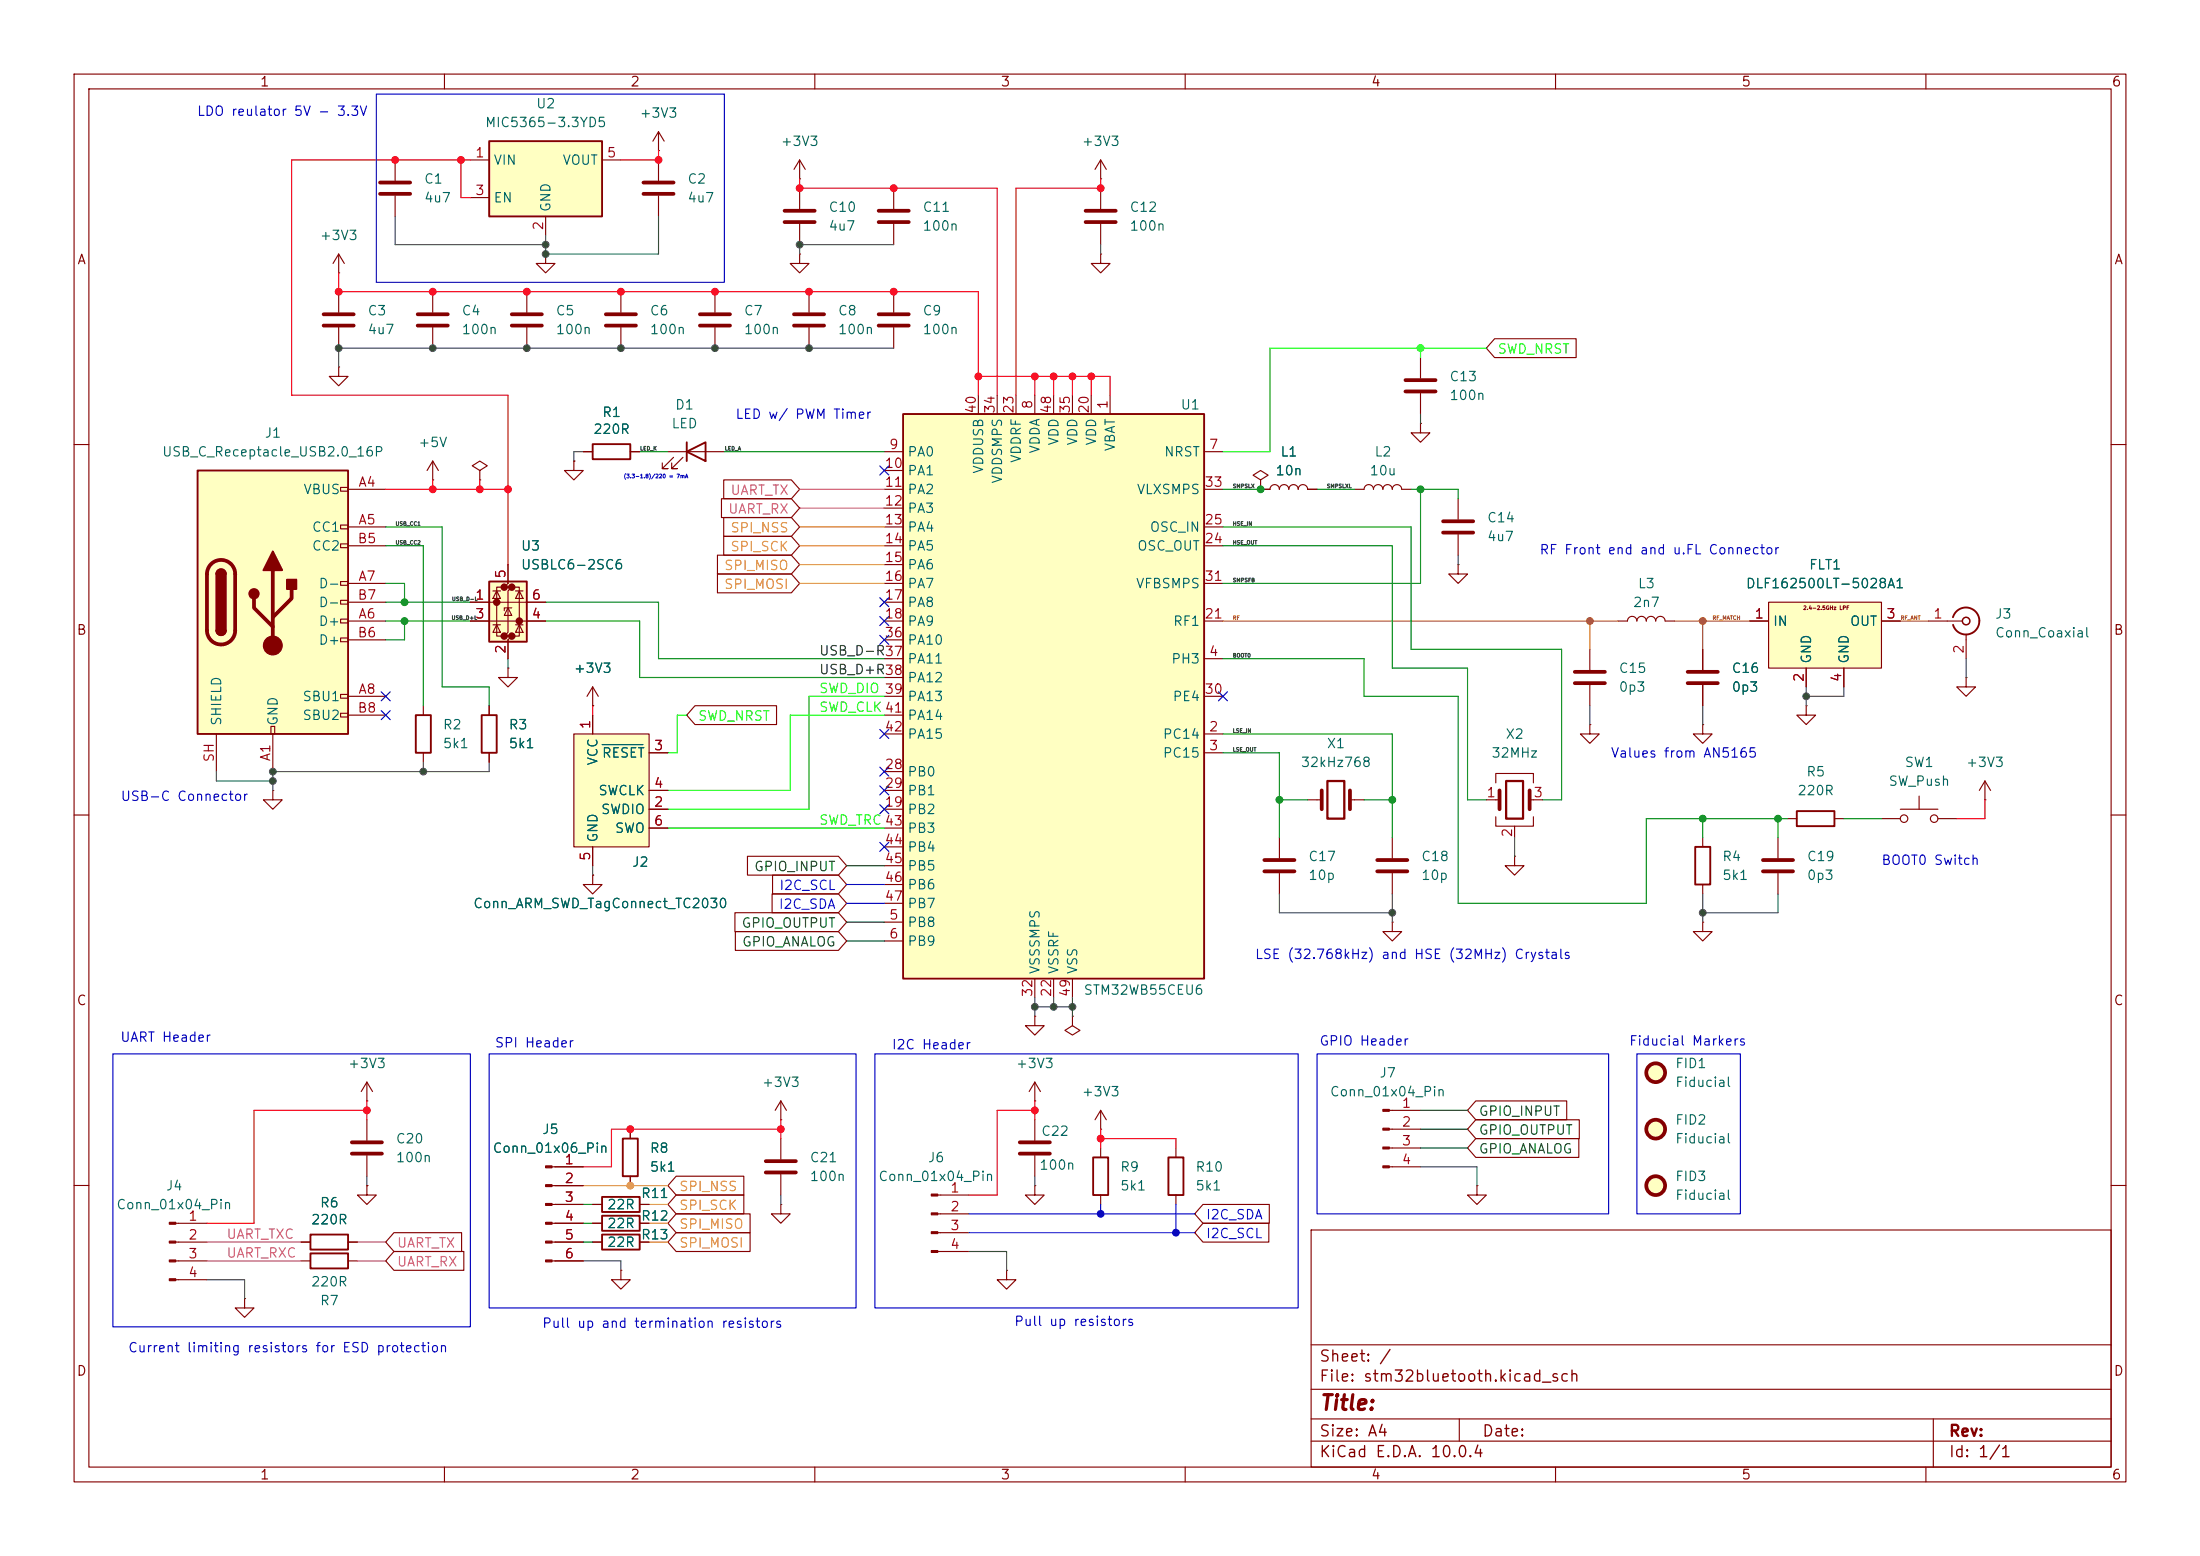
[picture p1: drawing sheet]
<svg xmlns="http://www.w3.org/2000/svg" width="297mm" height="210mm" viewBox="0 0 297 210" stroke-linecap="round" stroke-linejoin="round" font-family="sans-serif">
<g fill="none" stroke="#840000" stroke-width=".15">
<path d="M10 10h277v190h-277zM12 12h273v186h-273zM60 10v2M110 10v2M160 10v2M210 10v2M260 10v2M148.6 25.4v2.8M148.6 30.2v2.8M10 60h2M285 60h2M218.4 83.8h1.3a.64 .64 0 0 1 .6-.6 .64 .64 0 0 1 .7 .6 .64 .64 0 0 1 .6-.6 .64 .64 0 0 1 .6 .6 .64 .64 0 0 1 .7-.6 .64 .64 0 0 1 .6 .6 .64 .64 0 0 1 .7-.6 .64 .64 0 0 1 .6 .6h1.3"/>
<path d="M10 110h2M172.7 113v2.8M172.7 117.9v2.8M285 110h2M10 160h2M177 166h108v32h-108zM285 160h2M60 198v2M110 198v2M160 198v2M177 194.5h108M177 191.5h108"/>
<path d="M177 187.5h108M177 181.5h108M197 191.5v3M210 198v2M260 198v2M261 191.5v6.5"/>
</g>
<path d="M146.6 28.4h4M146.6 30h4M170.7 116.1h4.1M170.7 117.6h4.1" fill="none" stroke="#840000" stroke-width=".51"/>
<path d="M77.5 99.1h10.1v15.2h-10.1z" fill="#ffffc2"/>
<g fill="none" stroke="#840000" stroke-width=".15">
<path d="M58.4 64.8h.1M58.4 62.2l-.7 1.3M58.4 62.2l.8 1.3M58.4 62.2v2.6M64.8 63.5l1-.6-1-.7-1 .7 1 .6v1.3M64.8 64.8h.1M78.7 61h1.3M85.1 61h1.3M90.2 61h7.6M90.9 61.7l-1.5 1.5h.8h-.8v-.7M92.2 61.7l-1.5 1.5h.7h-.7v-.7M57.1 95.3v1.2"/>
<path d="M77.5 99.1h10.1v15.2h-10.1zM80 96.5v2.6M243.8 95.3v1.2h1.3l-1.3 1.3-1.2-1.3h1.2M243.8 95.3h.1M57.1 101.6v1.3M80 114.3v2.5M87.6 109.2h2.6M87.6 101.6h2.6M87.6 106.7h2.6M87.6 111.8h2.6M40.6 170.2h1.3M47 170.2h1.3"/>
</g>
<path d="M81.3 100.5h5.5" fill="none" stroke="#006464" stroke-width=".15"/>
<path d="M80 59.9h5.1v2.1h-5.1zM92.7 59.7v2.5M92.7 61l2.5-1.3v2.5zM56.1 96.5h2.1v5.1h-2.1zM41.9 169.2h5.1v2h-5.1z" fill="none" stroke="#840000" stroke-width=".25"/>
<path d="M238.8 81.3h15.2v8.9h-15.2z" fill="#ffffc2"/>
<g fill="none" stroke="#840000" stroke-width=".15">
<path d="M45.7 36.8h.1M45.7 34.3v2.5M45.7 39.4v2.8M45.7 34.3l-.7 1.3M45.7 34.3l.8 1.3M53.3 21.6v2.8M53.3 26.4v2.8M45.7 49.5v1.3h1.3l-1.3 1.3-1.3-1.3h1.3M45.7 49.5h.1M45.7 44.2v2.8M66 95.3v1.2M236.2 83.8h2.6"/>
<path d="M238.8 81.3h15.2v8.9h-15.2zM243.8 90.2v2.5M248.9 90.2v2.5M254 83.8h2.5M66 101.6v1.3M240 113v2.8M240 117.9v2.8M23.7 167.6h4.2M23.7 165.1h4.2M23.7 170.2h4.2M23.7 172.7h4.2M33 175.3v1.2h1.3l-1.3 1.3-1.3-1.3h1.3"/>
<path d="M33 175.3h.1M80 167.6h1.3M86.4 167.6h1.2"/>
</g>
<path d="M65 96.5h2.1v5.1h-2.1zM81.3 166.6h5.1v2.1h-5.1z" fill="none" stroke="#840000" stroke-width=".25"/>
<g fill="none" stroke="#840000" stroke-width=".51">
<path d="M51.3 24.6h4.1M51.3 26.2h4.1M43.7 42.4h4.1M43.7 43.9h4.1M238 116.1h4.1M238 117.6h4.1"/>
<circle cx="223.5" cy="152.4" r="1.27"/>
</g>
<circle cx="223.5" cy="152.4" r="1.27" fill="#ffffc2" stroke="#ffffc2" stroke-width=".14"/>
<g fill="#840000" stroke="#840000" stroke-width=".15">
<path d="M22.9 165h.8v.2h-.8z"/>
<path d="M22.9 167.5h.8v.3h-.8z"/>
<path d="M22.9 170.1h.8v.2h-.8z"/>
<path d="M22.9 172.6h.8v.2h-.8z"/>
</g>
<path d="M66 19.1h15.3v10.1h-15.3z" fill="#ffffc2"/>
<path d="M66 19.1h15.3v10.1h-15.3zM263.7 83.3a1.82 1.82 0 0 1 2-1.3 1.82 1.82 0 0 1 1.5 1.8M267.2 83.8a1.81 1.81 0 0 1-1.5 1.8 1.81 1.81 0 0 1-2-1.3M242.6 109.5h5v2h-5zM41.9 166.6h5.1v2.1h-5.1z" fill="none" stroke="#840000" stroke-width=".25"/>
<g fill="none" stroke="#840000" stroke-width=".15">
<path d="M88.9 17.8v2.5M88.9 17.8l-.8 1.3M88.9 17.8l.8 1.3M63.5 21.6h2.5M63.5 26.7h2.5M73.7 29.2v2.6M81.3 21.6h2.5M88.9 20.3h.1M88.9 21.6v2.8M88.9 26.4v2.8M96.5 39.4v2.8M107.9 34.3v1.3h1.3l-1.3 1.2-1.2-1.2h1.2"/>
<path d="M107.9 34.3h.1M96.5 44.2v2.8M77.5 62.2v1.3h1.2l-1.2 1.3-1.3-1.3h1.3M77.5 62.2h.1M196.8 76.2v1.3h1.3l-1.3 1.2-1.2-1.2h1.2M196.8 76.2h.1M214.6 97.8v1.3h1.3l-1.3 1.2-1.2-1.2h1.2M214.6 97.8h.1M214.6 87.6v2.8M214.6 92.5v2.8M229.9 97.8v1.3h1.2l-1.2 1.2-1.3-1.2h1.3M229.9 97.8h.1"/>
<path d="M229.9 87.6v2.8M229.9 92.5v2.8M260.3 83.8h4.6M265.4 91.4v1.3h1.3l-1.3 1.3-1.2-1.3h1.2M265.4 91.4h.1M265.4 85.6v3.3M80 118.1v1.3h1.3l-1.3 1.3-1.3-1.3h1.3M80 118.1h.1M200.7 108h1.7M201.9 105.7v-1.3h5.1v1.3M201.9 110.2v1.3h5.1v-1.3M204.5 111.5v1.5"/>
<path d="M206.5 108h1.8M241.3 110.5h1.3M247.6 110.5h1.3M254 110.5h2.5M256.5 109.2h5.1M259.1 107.4v1.8M261.6 110.5h2.6M268 108h.1M268 105.4l-.8 1.3M268 105.4l.7 1.3M268 105.4v2.6M139.7 137.2v1.2h1.3l-1.3 1.3-1.3-1.3h1.3"/>
<path d="M139.7 137.2h.1M144.8 137.2v1.2l1 .7-1 .6-1-.6 1-.7M144.8 137.2h.1M229.9 124.5v1.2h1.2l-1.2 1.3-1.3-1.3h1.3M229.9 124.5h.1M49.5 148.6h.1M49.5 146.1l-.7 1.2M49.5 146.1l.8 1.2M49.5 146.1v2.5M139.7 151.1v2.8M139.7 156v2.8M148.6 152.4h.1"/>
<path d="M148.6 149.9l-.8 1.2M148.6 149.9l.8 1.2M148.6 149.9v2.5M40.6 167.6h1.3M47 167.6h1.3M139.7 160v1.3h1.3l-1.3 1.3-1.3-1.3h1.3M139.7 160h.1"/>
<circle cx="257" cy="110.5" r=".51"/>
<circle cx="261.1" cy="110.5" r=".51"/>
</g>
<circle cx="223.5" cy="144.8" r="1.27" fill="#ffffc2" stroke="#ffffc2" stroke-width=".14"/>
<g fill="none" stroke="#840000" stroke-width=".51">
<path d="M86.9 24.6h4M86.9 26.2h4M94.5 42.4h4.1M94.5 43.9h4.1M212.6 90.7h4.1M212.6 92.2h4.1M227.8 90.7h4.1M227.8 92.2h4.1M202.4 106.7v2.5M206.5 106.7v2.5M137.7 154.2h4M137.7 155.7h4"/>
<circle cx="223.5" cy="144.8" r="1.27"/>
</g>
<circle cx="265.4" cy="83.8" r=".51" fill="none" stroke="#840000" stroke-width=".2"/>
<path d="M203.3 105.4h2.3v5.1h-2.3z" fill="none" stroke="#840000" stroke-width=".3"/>
<path d="M66 78.5h5.1v8.1h-5.1z" fill="#ffffc2"/>
<g fill="#840000" stroke="#840000" stroke-width=".51">
<circle cx="67.1" cy="81.3" r=".25"/>
<circle cx="68.1" cy="79.2" r=".25"/>
<circle cx="68.1" cy="85.9" r=".25"/>
<circle cx="69.1" cy="79.2" r=".25"/>
<circle cx="69.1" cy="85.9" r=".25"/>
<circle cx="70.1" cy="83.8" r=".25"/>
</g>
<g fill="none" stroke="#840000" stroke-width=".15">
<path d="M107.9 24.1h.1M107.9 21.6l-.7 1.3M107.9 21.6l.8 1.3M107.9 21.6v2.5M107.9 25.4v2.8M107.9 30.2v2.8M148.6 24.1h.1M148.6 34.3v1.3h1.3l-1.3 1.2-1.3-1.2h1.3M148.6 34.3h.1M148.6 21.6l-.8 1.3M148.6 21.6l.8 1.3M148.6 21.6v2.5"/>
<path d="M66.5 79.8h1.1M67.1 79.8l.5 1h-1.1zM68.1 79.2h-1v6.7h1M68.6 76.2v2.5l-.5 .5h1l-.5 .6v5.5l-.5 .6h1l-.5 .5v2.5M69.1 79.2h1v6.7h-1M69.6 79.8h1M70.1 79.8l.5 1h-1zM63.5 81.3h10.2M63.5 83.8h10.2M66.5 84.3h1.1M67.1 84.3l.5 1h-1.1zM68.6 82l.5 1.1h-1z"/>
<path d="M68.6 90.2v1.2h1.2l-1.2 1.3-1.3-1.3h1.3M68.6 90.2h.1M69.1 82h-1v.4M69.6 84.3h1M70.1 84.3l.5 1h-1zM80 95.3h.1M80 92.7l-.8 1.3M80 92.7l.8 1.3M80 92.7v2.6M36.8 106.7v1.3h1.3l-1.3 1.2-1.2-1.2h1.2M36.8 106.7h.1M139.7 148.6h.1"/>
<path d="M139.7 146.1l-.8 1.2M139.7 146.1l.8 1.2M139.7 146.1v2.5M148.6 154.9v1.3M158.7 154.9v1.3M49.5 160v1.3h1.3l-1.3 1.3-1.2-1.3h1.2M49.5 160h.1M80 165.1h1.3M86.4 165.1h1.2M126.6 161.3h4.2M126.6 163.8h4.2M126.6 166.4h4.2"/>
<path d="M126.6 168.9h4.2M135.9 171.5v1.2h1.3l-1.3 1.3-1.3-1.3h1.3M135.9 171.5h.1M148.6 161.3v1.3M158.7 161.3v1.3"/>
</g>
<path d="M66 78.5h5.1v8.1h-5.1zM147.6 156.2h2v5.1h-2zM157.7 156.2h2.1v5.1h-2.1zM81.3 164.1h5.1v2h-5.1z" fill="none" stroke="#840000" stroke-width=".25"/>
<path d="M105.9 28.4h4.1M105.9 30h4.1" fill="none" stroke="#840000" stroke-width=".51"/>
<g fill="#840000" stroke="#840000" stroke-width=".15">
<path d="M125.7 161.2h.9v.2h-.9z"/>
<path d="M125.7 163.7h.9v.3h-.9z"/>
<path d="M125.7 166.2h.9v.3h-.9z"/>
<path d="M125.7 168.8h.9v.2h-.9z"/>
</g>
<path d="M26.7 63.5h20.3v35.6h-20.3z" fill="#ffffc2"/>
<g fill="none" stroke="#840000" stroke-width=".15">
<path d="M58.4 39.4v2.8M71.1 39.4v2.8M73.7 34.3v1.3h1.2l-1.2 1.2-1.3-1.2h1.3M73.7 34.3h.1M83.8 39.4v2.8M109.2 39.4v2.8M120.6 25.4v2.8M120.6 30.2v2.8M120.6 39.4v2.8M58.4 44.2v2.8M71.1 44.2v2.8M83.8 44.2v2.8"/>
<path d="M109.2 44.2v2.8M120.6 44.2v2.8M46 65.8h1v.5h-1zM46 70.9h1v.5h-1zM46 73.4h1v.5h-1zM46 78.5h1v.5h-1zM47 66h5.1M47 71.1h5.1M47 78.7h5.1M47 73.7h5.1M29.2 99.1v5M36.6 98h.5v1.1h-.5z"/>
<path d="M36.8 99.1v5M46 81h1v.5h-1zM46 83.6h1v.5h-1zM46 86.1h1v.5h-1zM46 93.7h1v.5h-1zM46 96.3h1v.5h-1zM47 83.8h5.1M47 94h5.1M47 86.4h5.1M47 81.3h5.1M47 96.5h5.1M188 113v2.8"/>
<path d="M188 117.9v2.8M204.5 115.6v1.2h1.2l-1.2 1.3-1.3-1.3h1.3M204.5 115.6h.1M229.9 113v1.3M229.9 119.4v1.3M188 124.5v1.2h1.2l-1.2 1.3-1.3-1.3h1.3M188 124.5h.1M49.5 151.1v2.8M49.5 156v2.8M74.5 157.5h4.2M85.1 152.4v1.3M85.1 158.8v1.2"/>
<path d="M105.4 151.1h.1M105.4 148.6l-.8 1.3M105.4 148.6l.8 1.3M105.4 148.6v2.5M105.4 153.7v2.8M105.4 158.5v2.8M187.6 157.5h4.2M187.6 149.9h4.2M187.6 152.4h4.2M187.6 154.9h4.2M74.5 160h4.2M74.5 162.6h4.2"/>
<path d="M74.5 165.1h4.2M74.5 167.6h4.2M74.5 170.2h4.2M80 162.6h1.3M83.8 171.5v1.2h1.3l-1.3 1.3-1.3-1.3h1.3M83.8 171.5h.1M86.4 162.6h1.2M105.4 162.6v1.2h1.3l-1.3 1.3-1.3-1.3h1.3M105.4 162.6h.1M199.4 160v1.3h1.3l-1.3 1.3-1.3-1.3h1.3M199.4 160h.1"/>
</g>
<path d="M26.7 63.5h20.3v35.6h-20.3zM29.2 77.5a.64 .64 0 0 1 .6-.7 .64 .64 0 0 1 .7 .7M29.2 85.1a.64 .64 0 0 0 .6 .6 .64 .64 0 0 0 .7-.6M228.9 114.3h2v5.1h-2zM84.1 153.7h2v5.1h-2zM81.3 161.5h5.1v2.1h-5.1z" fill="none" stroke="#840000" stroke-width=".25"/>
<g fill="none" stroke="#840000" stroke-width=".51">
<path d="M118.6 30h4.1M118.6 28.4h4.1M56.4 42.4h4.1M56.4 43.9h4.1M69.1 42.4h4.1M69.1 43.9h4.1M81.8 42.4h4.1M81.8 43.9h4.1M107.2 42.4h4.1M107.2 43.9h4.1M118.6 42.4h4.1M118.6 43.9h4.1"/>
<path d="M28.5 76.1a1.9 1.9 0 0 1 2.1-.4 1.9 1.9 0 0 1 1.1 1.8v7.6a1.91 1.91 0 0 1-1.9 1.9 1.91 1.91 0 0 1-1.9-1.9v-7.6a1.9 1.9 0 0 1 .6-1.4zM36.8 77v10.1M39.4 79.5v1.3l-2.6 2.5M34.3 80.8v1.2l2.5 2.6M185.9 116.1h4.1M185.9 117.6h4.1M47.5 154.2h4.1M47.5 155.7h4.1M103.4 156.7h4M103.4 158.2h4"/>
<circle cx="223.5" cy="160" r="1.27"/>
</g>
<g fill="#840000" stroke="#840000" stroke-width=".25">
<path d="M29.2 77.5h1.3v7.6h-1.3z"/>
<path d="M29.4 77a.64 .64 0 0 1 .7-.1 .64 .64 0 0 1 .4 .6h-1.3z"/>
<path d="M29.2 85.1h1.3a.64 .64 0 0 1-.7 .6 .64 .64 0 0 1-.6-.6z"/>
<path d="M36.8 74.4l1.3 2.6h-2.5z"/>
<path d="M38.7 78.2h1.3v1.3h-1.3z"/>
<circle cx="34.3" cy="80.1" r=".63"/>
</g>
<g fill="#840000" stroke="#840000" stroke-width=".15">
<path d="M73.7 157.4h.8v.2h-.8z"/>
<path d="M73.7 159.9h.8v.2h-.8z"/>
<path d="M73.7 162.4h.8v.3h-.8z"/>
<path d="M73.7 165h.8v.2h-.8z"/>
<path d="M73.7 167.5h.8v.3h-.8z"/>
<path d="M73.7 170.1h.8v.2h-.8z"/>
<path d="M186.7 149.7h.9v.3h-.9z"/>
<path d="M186.7 152.3h.9v.2h-.9z"/>
<path d="M186.7 154.8h.9v.3h-.9z"/>
<path d="M186.7 157.4h.9v.2h-.9z"/>
<circle cx="36.8" cy="87.1" r="1.27"/>
</g>
<circle cx="223.5" cy="160" r="1.27" fill="#ffffc2" stroke="#ffffc2" stroke-width=".14"/>
<path d="M121.9 55.9h40.7v76.2h-40.7z" fill="#ffffc2"/>
<path d="M121.9 55.9h40.7v76.2h-40.7z" fill="none" stroke="#840000" stroke-width=".25"/>
<g fill="none" stroke="#840000" stroke-width=".15">
<path d="M132.1 53.3v2.6M134.6 53.3v2.6M137.2 53.3v2.6M139.7 53.3v2.6M142.2 53.3v2.6M144.8 53.3v2.6M147.3 53.3v2.6M149.9 53.3v2.6M191.8 57.2v1.2h1.2l-1.2 1.3-1.3-1.3h1.3M191.8 57.2h.1M191.8 48.3v2.8M191.8 53.1v2.8"/>
<path d="M201.8 45.7h11v2.6h-11l-1.1-1.3zM68.6 76.2v2.5M77.5 62.2h.1M78.7 61h1.3M85.1 61h1.3M96.9 74.9h9.9l1.1 1.3-1.1 1.3h-9.9zM96.9 77.5h9.9l1.1 1.2-1.1 1.3h-9.9zM97.4 67.3h9.4l1.1 1.3-1.1 1.3h-9.4zM97.7 64.8h9.1l1.1 1.2-1.1 1.3h-9.1zM97.7 69.8h9.1l1.1 1.3-1.1 1.3h-9.1zM97.7 72.4h9.1l1.1 1.3-1.1 1.2h-9.1zM119.4 61h2.5"/>
<path d="M119.4 63.5h2.5M119.4 66h2.5M119.4 68.6h2.5M119.4 71.1h2.5M119.4 73.7h2.5M119.4 76.2h2.5M119.4 78.7h2.5M162.6 61h2.5M162.6 66h2.5M162.6 71.1h2.5M162.6 73.7h2.5M162.6 78.7h2.5"/>
<path d="M170.2 66h1.2a.64 .64 0 0 1 .7-.6 .64 .64 0 0 1 .6 .6 .64 .64 0 0 1 .7-.6 .64 .64 0 0 1 .6 .6 .64 .64 0 0 1 .6-.6 .64 .64 0 0 1 .7 .6 .64 .64 0 0 1 .6-.6 .64 .64 0 0 1 .6 .6h1.3M170.2 64.8l1-.7-1-.6-1 .6 1 .7v1.2M170.2 66h.1M182.9 66h1.2a.64 .64 0 0 1 .7-.6 .64 .64 0 0 1 .6 .6 .64 .64 0 0 1 .7-.6 .64 .64 0 0 1 .6 .6 .64 .64 0 0 1 .6-.6 .64 .64 0 0 1 .7 .6 .64 .64 0 0 1 .6-.6 .64 .64 0 0 1 .6 .6h1.3M196.8 67.3v2.8M196.8 72.1v2.8M63.5 81.3h2.5M63.5 83.8h2.5M66 95.3v1.2M68.6 86.4v2.5M71.1 81.3h2.6M71.1 83.8h2.6"/>
<path d="M80 95.3h.1M80 96.5v2.6M93.8 95.2h11v2.6h-11l-1.1-1.3zM119.4 99.1h2.5M119.4 88.9h2.5M119.4 81.3h2.5M119.4 83.8h2.5M119.4 94h2.5M119.4 86.4h2.5M119.4 91.4h2.5M119.4 96.5h2.5M162.6 99.1h2.5"/>
<path d="M162.6 88.9h2.5M162.6 83.8h2.5M162.6 94h2.5M229.9 87.6v2.8M229.9 92.5v2.8M236.2 83.8h2.6M243.8 90.2v2.5M248.9 90.2v2.5M254 83.8h2.5M66 101.6v1.3M80 118.1h.1M80 114.3v2.5"/>
<path d="M87.6 101.6h2.6M87.6 109.2h2.6M87.6 106.7h2.6M87.6 111.8h2.6M100.9 115.6h12.3l1.1 1.2-1.1 1.3h-12.3zM104.3 118.1h8.9l1.1 1.3-1.1 1.3h-8.9zM119.4 109.2h2.5M119.4 104.1h2.5M119.4 106.7h2.5M119.4 111.8h2.5M119.4 114.3h2.5M119.4 116.8h2.5"/>
<path d="M119.4 119.4h2.5M162.6 101.6h2.5M176.5 108h1.9M182.2 108h1.9M99.2 123.2h14l1.1 1.3-1.1 1.2h-14zM99.3 125.7h13.9l1.1 1.3-1.1 1.3h-13.9zM104.2 120.6h9l1.1 1.3-1.1 1.3h-9zM119.4 124.5h2.5M119.4 127h2.5M119.4 121.9h2.5M139.7 132.1v2.5M142.2 132.1v2.5"/>
<path d="M144.8 132.1v2.5M74.9 157.5h3.8M85.1 152.4v1.3M85.1 158.8v1.2M91.3 158.7h9.1v2.6h-9.1l-1.1-1.3zM199.2 148.6h12.3v2.5h-12.3l-1.1-1.2zM199.2 151.1h14v2.6h-14l-1.1-1.3zM199.2 153.7h13.9v2.5h-13.9l-1.1-1.3zM40.6 167.6h1.3M47 167.6h1.3M49.5 160h.1M53.2 166.4h9.1v2.5h-9.1l-1.1-1.3z"/>
<path d="M53.2 168.9h9.4v2.6h-9.4l-1.1-1.3zM74.9 167.6h3.8M74.9 165.1h3.8M74.9 162.6h3.8M74.9 160h3.8M74.9 170.2h3.8M80 167.6h1.3M80 165.1h1.3M80 162.6h1.3M86.4 167.6h1.2M86.4 165.1h1.2M86.4 162.6h1.2"/>
<path d="M91.3 161.3h9.1v2.5h-9.1l-1.1-1.2zM91.3 166.4h10v2.5h-10l-1.1-1.3zM91.3 163.8h10v2.6h-10l-1.1-1.3zM162.4 165.1h8.9v2.5h-8.9l-1.1-1.2zM162.4 162.6h9v2.5h-9l-1.1-1.3z"/>
</g>
<path d="M189.7 51.3h4.1M189.7 52.8h4.1M194.8 70.4h4.1M194.8 71.9h4.1M178.4 106.7v2.5M182.2 106.7v2.5" fill="none" stroke="#840000" stroke-width=".51"/>
<path d="M179.2 105.4h2.3v5.1h-2.3z" fill="none" stroke="#840000" stroke-width=".3"/>
<g fill="none" stroke="#009600" stroke-width=".15">
<path d="M52.1 71.1h7.6v21.6h6.3v2.6M52.1 78.7h2.5v2.6M52.1 73.7h5v21.6M86.4 61h3.8M97.8 61h21.6M165.1 71.1h25.4v16.5h20.3v20.4h-2.5M165.1 73.7h22.9v16.5h10.1v17.8h2.6M165.1 66h5.1M177.8 66h5.1M190.5 66h6.3v1.3M191.8 66v12.7h-26.7M52.1 81.3h11.4"/>
<path d="M52.1 83.8h11.4M54.6 83.8v2.6h-2.5M73.7 81.3h15.2v7.6h30.5M73.7 83.8h12.7v7.6h33M165.1 88.9h19v5.1h12.7v27.9h25.4v-11.4h19.1M165.1 99.1h22.9v13.9M165.1 101.6h7.6v11.4M172.7 108h3.8M184.1 108h3.9M229.9 110.5v2.5M240 110.5v2.5M248.9 110.5h5.1"/>
<path d="M78.7 162.6h1.3M78.7 165.1h1.3M78.7 167.6h1.3"/>
</g>
<g fill="none" stroke="#484848" stroke-width=".15">
<path d="M53.3 29.2v3.8h20.4M88.9 29.2v5.1h-15.2v-2.5M120.6 33h-12.7v1.3M148.6 33v1.3M120.6 47h-74.9v2.5M191.8 55.9v1.3M78.7 61h-1.2v1.2M196.8 74.9v1.3M68.6 88.9v1.3M214.6 95.3v2.5M229.9 95.3v2.5M243.8 92.7v2.6"/>
<path d="M248.9 92.7v1.3h-5.1M265.4 88.9v2.5M29.2 104.1v1.3h7.6M57.1 102.9v1.2M66 102.9v1.2h-29.2v2.6M80 116.8v1.3M204.5 113v2.6M139.7 135.9h5.1M139.7 134.6v2.6M142.2 134.6v1.3M144.8 134.6v2.6M172.7 120.7v2.5h15.3"/>
<path d="M188 120.7v3.8M229.9 120.7v3.8M240 120.7v2.5h-10.1M49.5 158.8v1.2M139.7 158.8v1.2M191.8 157.5h7.6v2.5M27.9 172.7h5.1v2.6M78.7 170.2h5.1v1.3M105.4 161.3v1.3M130.8 168.9h5.1v2.6"/>
</g>
<g fill="none" stroke="#f00" stroke-width=".15">
<path d="M45.7 36.8v2.6h86.4v13.9M62.2 21.6v5.1h1.3M63.5 21.6h-24.1v31.7h29.2v22.9M88.9 20.3v1.3h-5.1M107.9 24.1v1.3h26.7v27.9M148.6 24.1v1.3h-11.4v27.9M132.1 50.8h17.8v2.5M139.7 50.8v2.5M142.2 50.8v2.5M144.8 50.8v2.5M147.3 50.8v2.5M52.1 66h16.5"/>
<path d="M58.4 64.8v1.2M64.8 64.8v1.2M80 95.3v1.2M268 108v2.5h-3.8M49.5 149.9h-15.2v15.2h-6.4M49.5 148.6v2.5M105.4 152.4h-22.9v5.1h-3.8M105.4 151.1v2.6M139.7 149.9h-5.1v11.4h-3.8M139.7 148.6v2.5M148.6 152.4v2.5M148.6 153.7h10.1v1.2"/>
</g>
<path d="M107.9 68.6h11.5M107.9 66h11.5M27.9 167.6h12.7M27.9 170.2h12.7M48.3 167.6h3.8M48.3 170.2h3.8" fill="none" stroke="#c200c2" stroke-width=".15"/>
<path d="M107.9 71.1h11.5M107.9 76.2h11.5M107.9 78.7h11.5M107.9 73.7h11.5M78.7 160h11.5M87.6 162.6h2.6M87.6 165.1h2.6M87.6 167.6h2.6" fill="none" stroke="#f90" stroke-width=".15"/>
<path d="M191.8 47v1.3M200.7 47h-29.3v14h-6.3M92.7 96.5h-1.3v5.1h-1.2M119.4 94h-10.2v15.2h-19M119.4 96.5h-12.7v10.2h-16.5M90.2 111.8h29.2" fill="none" stroke="#0f0" stroke-width=".15"/>
<path d="M114.3 119.4h5.1M114.3 121.9h5.1M130.8 163.8h30.5M130.8 166.4h30.5M148.6 162.6v1.2M158.7 162.6v3.8" fill="none" stroke="#00f" stroke-width=".15"/>
<path d="M114.3 116.8h5.1M114.3 124.5h5.1M114.3 127h5.1M191.8 154.9h6.3M191.8 149.9h6.3M191.8 152.4h6.3" fill="none" stroke="#004800" stroke-width=".15"/>
<path d="M165.1 83.8h53.3M214.6 83.8v3.8M226.1 83.8h10.1M229.9 83.8v3.8M256.5 83.8h3.8" fill="none" stroke="#848400" stroke-width=".15"/>
<g fill="none" stroke="#000084" stroke-width=".15">
<path d="M118.8 62.9l1.2 1.2M120 62.9l-1.2 1.2M51.5 93.4l1.2 1.2M51.5 95.9l1.2 1.2M52.7 93.4l-1.2 1.2M52.7 95.9l-1.2 1.2M118.8 80.7l1.2 1.2M118.8 83.2l1.2 1.2M118.8 85.8l1.2 1.2M118.8 98.5l1.2 1.2M120 80.7l-1.2 1.2M120 83.2l-1.2 1.2"/>
<path d="M120 85.8l-1.2 1.2M120 98.5l-1.2 1.2M164.5 93.4l1.2 1.2M165.7 93.4l-1.2 1.2M118.8 108.6l1.2 1.2M118.8 103.5l1.2 1.2M118.8 106.1l1.2 1.2M118.8 113.7l1.2 1.2M120 108.6l-1.2 1.2M120 103.5l-1.2 1.2M120 106.1l-1.2 1.2M120 113.7l-1.2 1.2"/>
</g>
<path d="M50.8 12.7h47v25.4h-47zM15.2 142.2h48.3v36.9h-48.3zM66 142.2h49.6v34.3h-49.6zM118.1 142.2h57.2v34.3h-57.2zM177.8 142.2h39.4v21.6h-39.4zM221 142.2h13.9v21.6h-13.9z" fill="none" stroke="#0000c2" stroke-width=".15"/>
<path d="M81.3 100.5h5.5" fill="none" stroke="#006464" stroke-width=".15"/>
<g fill="#f00" stroke="#f00" stroke-width=".14">
<circle cx="53.3" cy="21.6" r=".46"/>
<circle cx="64.8" cy="66" r=".46"/>
<circle cx="68.6" cy="66" r=".46"/>
<circle cx="58.4" cy="39.4" r=".46"/>
<circle cx="45.7" cy="39.4" r=".46"/>
<circle cx="109.2" cy="39.4" r=".46"/>
<circle cx="148.6" cy="25.4" r=".46"/>
<circle cx="107.9" cy="25.4" r=".46"/>
<circle cx="120.6" cy="25.4" r=".46"/>
<circle cx="139.7" cy="50.8" r=".46"/>
<circle cx="120.6" cy="39.4" r=".46"/>
<circle cx="147.3" cy="50.8" r=".46"/>
<circle cx="58.4" cy="66" r=".46"/>
<circle cx="71.1" cy="39.4" r=".46"/>
<circle cx="83.8" cy="39.4" r=".46"/>
<circle cx="62.2" cy="21.6" r=".46"/>
<circle cx="96.5" cy="39.4" r=".46"/>
<circle cx="88.9" cy="21.6" r=".46"/>
<circle cx="49.5" cy="149.9" r=".46"/>
<circle cx="85.1" cy="152.4" r=".46"/>
<circle cx="105.4" cy="152.4" r=".46"/>
<circle cx="144.8" cy="50.8" r=".46"/>
<circle cx="142.2" cy="50.8" r=".46"/>
<circle cx="132.1" cy="50.8" r=".46"/>
<circle cx="139.7" cy="149.9" r=".46"/>
<circle cx="148.6" cy="153.7" r=".46"/>
</g>
<g fill="#484848" stroke="#484848" stroke-width=".14">
<circle cx="58.4" cy="47" r=".46"/>
<circle cx="73.7" cy="34.3" r=".46"/>
<circle cx="45.7" cy="47" r=".46"/>
<circle cx="107.9" cy="33" r=".46"/>
<circle cx="96.5" cy="47" r=".46"/>
<circle cx="109.2" cy="47" r=".46"/>
<circle cx="83.8" cy="47" r=".46"/>
<circle cx="71.1" cy="47" r=".46"/>
<circle cx="73.7" cy="33" r=".46"/>
<circle cx="36.8" cy="104.1" r=".46"/>
<circle cx="36.8" cy="105.4" r=".46"/>
<circle cx="57.1" cy="104.1" r=".46"/>
<circle cx="229.9" cy="123.2" r=".46"/>
<circle cx="188" cy="123.2" r=".46"/>
<circle cx="243.8" cy="94" r=".46"/>
<circle cx="144.8" cy="135.9" r=".46"/>
<circle cx="142.2" cy="135.9" r=".46"/>
<circle cx="139.7" cy="135.9" r=".46"/>
</g>
<g fill="#009600" stroke="#009600" stroke-width=".14">
<circle cx="54.6" cy="81.3" r=".46"/>
<circle cx="54.6" cy="83.8" r=".46"/>
<circle cx="229.9" cy="110.5" r=".46"/>
<circle cx="240" cy="110.5" r=".46"/>
<circle cx="170.2" cy="66" r=".46"/>
<circle cx="191.8" cy="66" r=".46"/>
<circle cx="172.7" cy="108" r=".46"/>
<circle cx="188" cy="108" r=".46"/>
</g>
<circle cx="85.1" cy="160" r=".46" fill="#f90" stroke="#f90" stroke-width=".14"/>
<circle cx="191.8" cy="47" r=".46" fill="#0f0" stroke="#0f0" stroke-width=".14"/>
<g fill="#848400" stroke="#848400" stroke-width=".14">
<circle cx="229.9" cy="83.8" r=".46"/>
<circle cx="214.6" cy="83.8" r=".46"/>
</g>
<g fill="#00f" stroke="#00f" stroke-width=".14">
<circle cx="148.6" cy="163.8" r=".46"/>
<circle cx="158.7" cy="166.4" r=".46"/>
</g>
<text font-size="2" fill="#840000" x="178" y="190.8">Title:</text>
<g font-size="1.5" fill="#840000">
<text x="178" y="184.2">Sheet: /</text>
<text x="178" y="186.9">File: stm32bluetooth.kicad_sch</text>
<text x="178" y="197.1">KiCad E.D.A. 10.0.4</text>
<text x="178" y="194.3">Size: A4</text>
<text x="200" y="194.3">Date:</text>
<text x="263" y="194.3">Rev:</text>
<text x="263" y="197.1">Id: 1/1</text>
</g>
<g font-size="1.3" fill="#840000">
<text x="35" y="12">1</text>
<text x="85" y="12">2</text>
<text x="135" y="12">3</text>
<text x="185" y="12">4</text>
<text x="235" y="12">5</text>
<text x="285" y="12">6</text>
<text x="10.3" y="36">A</text>
<text x="285.3" y="36">A</text>
<text x="10.3" y="86">B</text>
<text x="285.3" y="86">B</text>
<text x="10.3" y="136">C</text>
<text x="285.3" y="136">C</text>
<text x="10.3" y="186">D</text>
<text x="285.3" y="186">D</text>
<text x="35" y="200">1</text>
<text x="85" y="200">2</text>
<text x="135" y="200">3</text>
<text x="185" y="200">4</text>
<text x="235" y="200">5</text>
<text x="285" y="200">6</text>
</g>
<g font-size="1.3" fill="#0000c2">
<text x="26.5" y="16">LDO reulator 5V - 3.3V</text>
<text x="99.2" y="56.9">LED w/ PWM Timer</text>
<text x="207.7" y="75.1">RF Front end and u.FL Connector</text>
<text x="217.4" y="102.6">Values from AN5165</text>
<text x="16.2" y="108.4">USB-C Connector</text>
<text x="253.9" y="117.1">BOOT0 Switch</text>
<text x="169.3" y="129.8">LSE (32.768kHz) and HSE (32MHz) Crystals</text>
<text x="16.1" y="140.9">UART Header</text>
<text x="66.7" y="141.7">SPI Header</text>
<text x="120.3" y="141.9">I2C Header</text>
<text x="178" y="141.4">GPIO Header</text>
<text x="219.8" y="141.4">Fiducial Markers</text>
<text x="73.1" y="179.5">Pull up and termination resistors</text>
<text x="136.8" y="179.3">Pull up resistors</text>
<text x="17.2" y="182.8">Current limiting resistors for ESD protection</text>
</g>
<g font-size="1.3" fill="#006464">
<text x="65.4" y="17.5">MIC5365-3.3YD5</text>
<text x="72.3" y="14.9">U2</text>
<text x="86.3" y="16.2">+3V3</text>
<text x="66.5" y="22.6">VIN</text>
<text x="75.9" y="22.6">VOUT</text>
<text x="105.3" y="20">+3V3</text>
<text x="145.9" y="20">+3V3</text>
<text x="57.2" y="25.1">C1</text>
<text x="57.2" y="27.6">4u7</text>
<text x="66.5" y="27.6">EN</text>
<text x="74.6" y="28.7" transform="rotate(-90 74.6 28.7)">GND</text>
<text x="92.7" y="25.1">C2</text>
<text x="92.7" y="27.6">4u7</text>
<text x="111.8" y="28.9">C10</text>
<text x="124.5" y="28.9">C11</text>
<text x="152.4" y="28.9">C12</text>
<text x="43.1" y="32.7">+3V3</text>
<text x="111.8" y="31.5">4u7</text>
<text x="124.5" y="31.5">100n</text>
<text x="152.4" y="31.5">100n</text>
<text x="49.5" y="42.9">C3</text>
<text x="49.5" y="45.4">4u7</text>
<text x="62.2" y="42.9">C4</text>
<text x="62.2" y="45.4">100n</text>
<text x="74.9" y="42.9">C5</text>
<text x="74.9" y="45.4">100n</text>
<text x="87.6" y="42.9">C6</text>
<text x="87.6" y="45.4">100n</text>
<text x="100.3" y="42.9">C7</text>
<text x="100.3" y="45.4">100n</text>
<text x="113" y="42.9">C8</text>
<text x="113" y="45.4">100n</text>
<text x="124.5" y="42.9">C9</text>
<text x="124.5" y="45.4">100n</text>
<text x="195.6" y="51.8">C13</text>
<text x="35.6" y="59.4">J1</text>
<text x="80" y="58.9">220R</text>
<text x="81.2" y="56.6">R1</text>
<text x="90.6" y="58.1">LED</text>
<text x="91.1" y="55.6">D1</text>
<text x="159.3" y="55.6">U1</text>
<text x="195.6" y="54.3">100n</text>
<text x="21.8" y="61.9">USB_C_Receptacle_USB2.0_16P</text>
<text x="56.4" y="60.7">+5V</text>
<text x="122.4" y="61.9">PA0</text>
<text x="122.4" y="64.5">PA1</text>
<text x="133.1" y="64" transform="rotate(-90 133.1 64)">VDDUSB</text>
<text x="135.6" y="65.4" transform="rotate(-90 135.6 65.4)">VDDSMPS</text>
<text x="138.1" y="62.6" transform="rotate(-90 138.1 62.6)">VDDRF</text>
<text x="140.7" y="61.3" transform="rotate(-90 140.7 61.3)">VDDA</text>
<text x="143.2" y="60.2" transform="rotate(-90 143.2 60.2)">VDD</text>
<text x="145.8" y="60.2" transform="rotate(-90 145.8 60.2)">VDD</text>
<text x="148.3" y="60.2" transform="rotate(-90 148.3 60.2)">VDD</text>
<text x="150.8" y="61" transform="rotate(-90 150.8 61)">VBAT</text>
<text x="157.1" y="61.9">NRST</text>
<text x="172.1" y="64.5">10n</text>
<text x="172.8" y="61.9">L1</text>
<text x="184.8" y="64.5">10u</text>
<text x="185.5" y="61.9">L2</text>
<text x="40.9" y="67">VBUS</text>
<text x="122.4" y="67">PA2</text>
<text x="122.4" y="69.6">PA3</text>
<text x="153.4" y="67">VLXSMPS</text>
<text x="200.7" y="70.8">C14</text>
<text x="42" y="72.1">CC1</text>
<text x="42" y="74.6">CC2</text>
<text x="70.2" y="77.2">USBLC6-2SC6</text>
<text x="70.2" y="74.6">U3</text>
<text x="122.4" y="72.1">PA4</text>
<text x="122.4" y="74.6">PA5</text>
<text x="122.4" y="77.2">PA6</text>
<text x="153.4" y="74.6">OSC_OUT</text>
<text x="155.1" y="72.1">OSC_IN</text>
<text x="200.7" y="73.4">4u7</text>
<text x="244.1" y="77.2">FLT1</text>
<text x="42.9" y="79.7">D-</text>
<text x="42.9" y="82.3">D-</text>
<text x="122.4" y="79.7">PA7</text>
<text x="122.4" y="82.3">PA8</text>
<text x="153.3" y="79.7">VFBSMPS</text>
<text x="220.4" y="82.3">2n7</text>
<text x="221" y="79.7">L3</text>
<text x="235.6" y="79.7">DLF162500LT-5028A1</text>
<text x="269.2" y="83.8">J3</text>
<text x="42.9" y="84.8">D+</text>
<text x="42.9" y="87.3">D+</text>
<text x="122.4" y="84.8">PA9</text>
<text x="122.4" y="87.3">PA10</text>
<text x="122.4" y="89.9">PA11</text>
<text x="158" y="89.9">PH3</text>
<text x="158.3" y="84.8">RF1</text>
<text x="239.3" y="84.8">IN</text>
<text x="244.8" y="89.7" transform="rotate(-90 244.8 89.7)">GND</text>
<text x="249.7" y="84.8">OUT</text>
<text x="249.9" y="89.7" transform="rotate(-90 249.9 89.7)">GND</text>
<text x="269.2" y="86.4">Conn_Coaxial</text>
<text x="40.8" y="95">SBU1</text>
<text x="77.4" y="91.1">+3V3</text>
<text x="122.4" y="92.4">PA12</text>
<text x="122.4" y="95">PA13</text>
<text x="158.2" y="95">PE4</text>
<text x="218.4" y="91.1">C15</text>
<text x="218.4" y="93.7">0p3</text>
<text x="233.7" y="91.1">C16</text>
<text x="233.7" y="93.7">0p3</text>
<text x="30.2" y="98" transform="rotate(-90 30.2 98)">SHIELD</text>
<text x="37.8" y="98" transform="rotate(-90 37.8 98)">GND</text>
<text x="40.8" y="97.5">SBU2</text>
<text x="59.7" y="98.8">R2</text>
<text x="59.7" y="101.3">5k1</text>
<text x="68.6" y="98.8">R3</text>
<text x="68.6" y="101.3">5k1</text>
<text x="122.4" y="97.5">PA14</text>
<text x="122.4" y="100">PA15</text>
<text x="156.9" y="100">PC14</text>
<text x="179" y="101.3">X1</text>
<text x="203.2" y="100">X2</text>
<text x="80.7" y="107.7">SWCLK</text>
<text x="81" y="103.4" transform="rotate(-90 81 103.4)">VCC</text>
<text x="81.2" y="102.6">RESET</text>
<text x="122.4" y="105.1">PB0</text>
<text x="122.4" y="107.7">PB1</text>
<text x="156.9" y="102.6">PC15</text>
<text x="175.5" y="103.8">32kHz768</text>
<text x="201.3" y="102.6">32MHz</text>
<text x="242.6" y="107.7">220R</text>
<text x="243.8" y="105.1">R5</text>
<text x="254.9" y="106.4">SW_Push</text>
<text x="257" y="103.8">SW1</text>
<text x="265.3" y="103.8">+3V3</text>
<text x="81" y="113.8" transform="rotate(-90 81 113.8)">GND</text>
<text x="81.1" y="110.2">SWDIO</text>
<text x="82.9" y="112.7">SWO</text>
<text x="122.4" y="110.2">PB2</text>
<text x="122.4" y="112.7">PB3</text>
<text x="85.2" y="117.3">J2</text>
<text x="122.4" y="115.3">PB4</text>
<text x="122.4" y="117.8">PB5</text>
<text x="176.5" y="116.5">C17</text>
<text x="176.5" y="119.1">10p</text>
<text x="191.8" y="116.5">C18</text>
<text x="191.8" y="119.1">10p</text>
<text x="232.4" y="116.5">R4</text>
<text x="232.4" y="119.1">5k1</text>
<text x="243.8" y="116.5">C19</text>
<text x="243.8" y="119.1">0p3</text>
<text x="63.8" y="122.9">Conn_ARM_SWD_TagConnect_TC2030</text>
<text x="122.4" y="125.4">PB8</text>
<text x="122.4" y="120.4">PB6</text>
<text x="122.4" y="122.9">PB7</text>
<text x="122.4" y="128">PB9</text>
<text x="140.7" y="131.6" transform="rotate(-90 140.7 131.6)">VSSSMPS</text>
<text x="143.2" y="131.6" transform="rotate(-90 143.2 131.6)">VSSRF</text>
<text x="145.8" y="131.6" transform="rotate(-90 145.8 131.6)">VSS</text>
<text x="146.2" y="134.6">STM32WB55CEU6</text>
<text x="46.9" y="144.5">+3V3</text>
<text x="102.8" y="147">+3V3</text>
<text x="137.1" y="144.5">+3V3</text>
<text x="145.9" y="148.3">+3V3</text>
<text x="179.5" y="148.3">Conn_01x04_Pin</text>
<text x="186.1" y="145.8">J7</text>
<text x="226.1" y="144.5">FID1</text>
<text x="226.1" y="147">Fiducial</text>
<text x="53.3" y="154.6">C20</text>
<text x="66.4" y="155.9">Conn_01x06_Pin</text>
<text x="73.1" y="153.4">J5</text>
<text x="87.6" y="155.9">R8</text>
<text x="140.5" y="153.6">C22</text>
<text x="226.1" y="152.1">FID2</text>
<text x="226.1" y="154.6">Fiducial</text>
<text x="22.3" y="161">J4</text>
<text x="53.3" y="157.2">100n</text>
<text x="87.6" y="158.5">5k1</text>
<text x="109.2" y="159.7">100n</text>
<text x="109.2" y="157.2">C21</text>
<text x="118.5" y="159.7">Conn_01x04_Pin</text>
<text x="125.2" y="157.2">J6</text>
<text x="140.2" y="158.2">100n</text>
<text x="151.1" y="158.5">R9</text>
<text x="151.1" y="161">5k1</text>
<text x="161.3" y="161">5k1</text>
<text x="161.3" y="158.5">R10</text>
<text x="226.1" y="159.7">FID3</text>
<text x="15.6" y="163.5">Conn_01x04_Pin</text>
<text x="41.9" y="165.6">220R</text>
<text x="43.1" y="163.3">R6</text>
<text x="81.9" y="166.1">22R</text>
<text x="81.9" y="163.5">22R</text>
<text x="86.4" y="167.6">R13</text>
<text x="86.4" y="165.1">R12</text>
<text x="86.4" y="162">R11</text>
<text x="226.1" y="162.3">Fiducial</text>
<text x="41.9" y="173.9">220R</text>
<text x="81.9" y="168.6">22R</text>
<text x="43.1" y="176.5">R7</text>
</g>
<g font-size="1.3" fill="#a90000">
<text x="64.1" y="21.6">1</text>
<text x="81.8" y="21.6">5</text>
<text x="64.1" y="26.6">3</text>
<text x="73.6" y="31.2" transform="rotate(-90 73.6 31.2)">2</text>
<text x="132.1" y="55.9" transform="rotate(-90 132.1 55.9)">40</text>
<text x="134.6" y="55.9" transform="rotate(-90 134.6 55.9)">34</text>
<text x="137.1" y="55.9" transform="rotate(-90 137.1 55.9)">23</text>
<text x="139.7" y="55.3" transform="rotate(-90 139.7 55.3)">8</text>
<text x="142.2" y="55.9" transform="rotate(-90 142.2 55.9)">48</text>
<text x="144.8" y="55.9" transform="rotate(-90 144.8 55.9)">35</text>
<text x="147.3" y="55.9" transform="rotate(-90 147.3 55.9)">20</text>
<text x="149.8" y="55.3" transform="rotate(-90 149.8 55.3)">1</text>
<text x="119.3" y="63.5">10</text>
<text x="119.9" y="60.9">9</text>
<text x="163.1" y="60.9">7</text>
<text x="48.3" y="66">A4</text>
<text x="48.3" y="71.1">A5</text>
<text x="119.3" y="66">11</text>
<text x="119.3" y="68.6">12</text>
<text x="119.3" y="71.1">13</text>
<text x="162.5" y="71.1">25</text>
<text x="162.5" y="66">33</text>
<text x="48.2" y="73.6">B5</text>
<text x="119.3" y="73.6">14</text>
<text x="119.3" y="76.2">15</text>
<text x="162.5" y="73.6">24</text>
<text x="48.2" y="81.3">B7</text>
<text x="48.3" y="83.8">A6</text>
<text x="48.3" y="78.7">A7</text>
<text x="64.1" y="81.3">1</text>
<text x="64.1" y="83.8">3</text>
<text x="68.6" y="78.2" transform="rotate(-90 68.6 78.2)">5</text>
<text x="71.7" y="83.8">4</text>
<text x="71.7" y="81.3">6</text>
<text x="119.3" y="78.7">16</text>
<text x="119.3" y="81.3">17</text>
<text x="119.3" y="83.8">18</text>
<text x="162.5" y="83.8">21</text>
<text x="162.5" y="78.7">31</text>
<text x="236.8" y="83.8">1</text>
<text x="254.6" y="83.8">3</text>
<text x="260.9" y="83.8">1</text>
<text x="48.2" y="86.3">B6</text>
<text x="68.6" y="88.3" transform="rotate(-90 68.6 88.3)">2</text>
<text x="119.3" y="86.3">36</text>
<text x="163.1" y="88.9">4</text>
<text x="265.4" y="88.3" transform="rotate(-90 265.4 88.3)">2</text>
<text x="48.3" y="94">A8</text>
<text x="162.5" y="94">30</text>
<text x="243.8" y="92.1" transform="rotate(-90 243.8 92.1)">2</text>
<text x="248.9" y="92.1" transform="rotate(-90 248.9 92.1)">4</text>
<text x="48.2" y="96.5">B8</text>
<text x="80" y="98.5" transform="rotate(-90 80 98.5)">1</text>
<text x="88.2" y="101.6">3</text>
<text x="119.3" y="99">42</text>
<text x="163.1" y="99">2</text>
<text x="163.1" y="101.6">3</text>
<text x="29.2" y="103" transform="rotate(-90 29.2 103)">SH</text>
<text x="36.8" y="102.9" transform="rotate(-90 36.8 102.9)">A1</text>
<text x="88.2" y="106.7">4</text>
<text x="119.3" y="104.1">28</text>
<text x="119.3" y="106.7">29</text>
<text x="200.6" y="107.9">1</text>
<text x="206.9" y="107.9">3</text>
<text x="88.2" y="109.2">2</text>
<text x="88.2" y="111.7">6</text>
<text x="119.3" y="109.2">19</text>
<text x="204.4" y="113.1" transform="rotate(-90 204.4 113.1)">2</text>
<text x="80" y="116.3" transform="rotate(-90 80 116.3)">5</text>
<text x="119.3" y="114.3">44</text>
<text x="119.3" y="116.8">45</text>
<text x="119.3" y="119.4">46</text>
<text x="119.3" y="121.9">47</text>
<text x="119.9" y="124.4">5</text>
<text x="119.9" y="127">6</text>
<text x="139.7" y="134.7" transform="rotate(-90 139.7 134.7)">32</text>
<text x="142.2" y="134.7" transform="rotate(-90 142.2 134.7)">22</text>
<text x="144.8" y="134.7" transform="rotate(-90 144.8 134.7)">49</text>
<text x="189.2" y="149.8">1</text>
<text x="189.2" y="152.4">2</text>
<text x="189.2" y="154.9">3</text>
<text x="76.1" y="157.5">1</text>
<text x="76.1" y="160">2</text>
<text x="128.2" y="161.3">1</text>
<text x="189.2" y="157.5">4</text>
<text x="25.3" y="165.1">1</text>
<text x="25.3" y="167.6">2</text>
<text x="76.1" y="162.5">3</text>
<text x="76.1" y="165.1">4</text>
<text x="76.1" y="167.6">5</text>
<text x="128.2" y="163.8">2</text>
<text x="128.2" y="166.3">3</text>
<text x="25.3" y="170.2">3</text>
<text x="25.3" y="172.7">4</text>
<text x="76.1" y="170.2">6</text>
<text x="128.2" y="168.9">4</text>
</g>
<g font-size="1.3" fill="#0f0">
<text x="202.1" y="48.1">SWD_NRST</text>
<text x="110.5" y="93.9">SWD_DIO 39</text>
<text x="94.1" y="97.6">SWD_NRST</text>
<text x="110.5" y="96.4">SWD_CLK41</text>
<text x="110.5" y="111.6">SWD_TRC 43</text>
</g>
<g font-size="1.3" fill="#c200c2">
<text x="98.2" y="69.6">UART_RX</text>
<text x="98.5" y="67.1">UART_TX</text>
<text x="30.5" y="167.5">UART_TXC</text>
<text x="30.5" y="170.1">UART_RXC</text>
<text x="53.5" y="168.7">UART_TX</text>
<text x="53.5" y="171.2">UART_RX</text>
</g>
<g font-size="1.3" fill="#f90">
<text x="97.7" y="77.3">SPI_MISO</text>
<text x="98.5" y="72.2">SPI_NSS</text>
<text x="98.5" y="74.7">SPI_SCK</text>
<text x="97.7" y="79.8">SPI_MOSI</text>
<text x="91.6" y="161.1">SPI_NSS</text>
<text x="91.6" y="163.6">SPI_SCK</text>
<text x="91.6" y="166.2">SPI_MISO</text>
<text x="91.6" y="168.7">SPI_MOSI</text>
</g>
<g font-size="1.3" fill="#0f0f0f">
<text x="110.5" y="88.8">USB_D-R37</text>
<text x="110.5" y="91.3">USB_D+R38</text>
</g>
<g font-size="1.3" fill="#004800">
<text x="101.7" y="117.9">GPIO_INPUT</text>
<text x="100" y="125.5">GPIO_OUTPUT</text>
<text x="100.1" y="128.1">GPIO_ANALOG</text>
<text x="199.5" y="150.9">GPIO_INPUT</text>
<text x="199.5" y="153.5">GPIO_OUTPUT</text>
<text x="199.5" y="156">GPIO_ANALOG</text>
</g>
<g font-size="1.3" fill="#00f">
<text x="105" y="123">I2C_SDA</text>
<text x="105.1" y="120.4">I2C_SCL</text>
<text x="162.7" y="167.4">I2C_SCL</text>
<text x="162.7" y="164.9">I2C_SDA</text>
</g>
<text font-size=".5" fill="#0000c2" x="84.2" y="64.7">(3.3-1.8)/220 = 7mA</text>
<g font-size=".5" fill="#0f0f0f">
<text x="86.4" y="60.9">LED_K</text>
<text x="97.8" y="60.9">LED_A</text>
<text x="166.4" y="66">SMPSLX</text>
<text x="179.1" y="66">SMPSLXL</text>
<text x="53.3" y="71.1">USB_CC1</text>
<text x="166.4" y="71.1">HSE_IN</text>
<text x="53.3" y="73.6">USB_CC2</text>
<text x="166.4" y="73.6">HSE_OUT</text>
<text x="60.9" y="83.8">USB_D+L</text>
<text x="61" y="81.2">USB_D-L</text>
<text x="166.4" y="78.7">SMPSFB</text>
<text x="166.4" y="88.9">BOOT0</text>
<text x="166.4" y="99">LSE_IN</text>
<text x="166.4" y="101.6">LSE_OUT</text>
</g>
<g font-size=".5" fill="#848400">
<text x="166.4" y="83.8">RF</text>
<text x="231.1" y="83.8">RF_MATCH</text>
<text x="256.5" y="83.8">RF_ANT</text>
</g>
<text font-size=".5" fill="#840000" x="243.4" y="82.4">2.4-2.5GHz LPF</text>
</svg>
